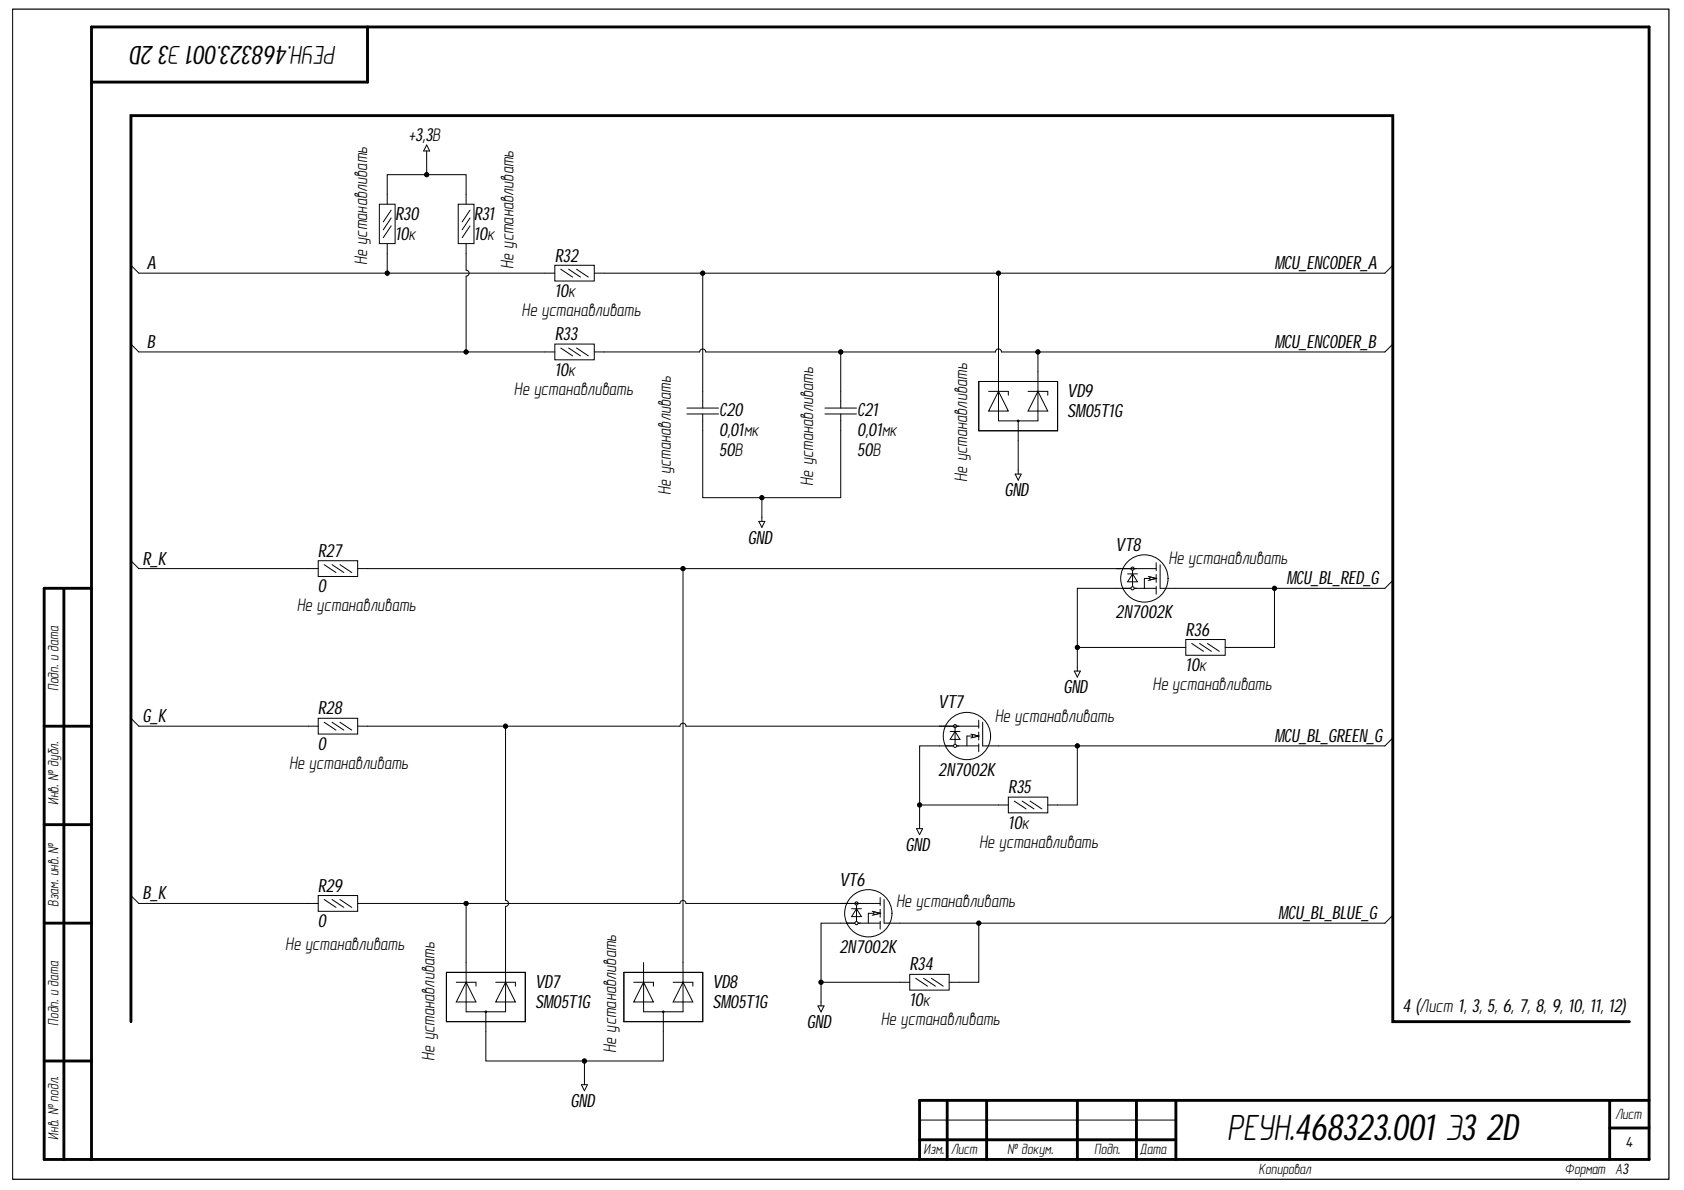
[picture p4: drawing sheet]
<svg xmlns="http://www.w3.org/2000/svg" width="297mm" height="210mm" viewBox="0 0 297 210" stroke-linecap="round" stroke-linejoin="round" font-family="sans-serif">
<g fill="none" stroke="#000" stroke-width=".18">
<path d="M2.2 1.6h292.2v206.4h-292.2zM66.9 36h2.8v7h-2.8zM68.3 34.3v1.7M69 38.5l-1.4 2M69 39.8l-1.4 2.1M69 37.1l-1.4 2M80.8 36h2.8v7h-2.8zM82.2 34.3v1.7M82.9 38.5l-1.4 2M82.9 39.8l-1.4 2.1M82.9 37.1l-1.4 2M68.3 43v1.7"/>
<path d="M82.2 43v1.7M96.1 48.2h1.8M97.9 46.8h6.9v2.8h-6.9zM98.9 47.5l2.1 1.4M100.3 47.5l2.1 1.4M101.7 47.5l2.1 1.4M104.8 48.2h1.8M96.1 62.1h1.8M97.9 60.7h6.9v2.8h-6.9zM98.9 61.4l2.1 1.4M100.3 61.4l2.1 1.4M101.7 61.4l2.1 1.4"/>
<path d="M104.8 62.1h1.8M121.2 72h5.5M121.2 73h5.5M124 69v3M124 73v3M145.5 72h5.6M145.5 73h5.6M148.3 69v3M148.3 73v3M162.2 197.6h45.2"/>
</g>
<g fill="none" stroke="#000" stroke-width=".51">
<path d="M64.8 4.8v9.7h-48.7M11.3 103.8v100.7M16.1 103.8h-8.3v100.7h283.1v-199.7h-274.8v199.7M7.8 128.1h8.3M7.8 145.5h8.3M7.8 162.8h8.3M7.8 187.1h8.3M162.2 194.1v10.4M162.2 194.1h128.7M167.1 194.1v10.4M174 194.1v10.4M190 194.1v10.4"/>
<path d="M200.5 194.1v10.4M207.4 194.1v10.4M283.9 194.1v10.4M283.9 199h7M162.2 201h45.2"/>
</g>
<path d="M172.6 67.3h13.9v8.7h-13.9z" fill-rule="evenodd" fill="#fff"/>
<path d="M172.6 67.3h13.9v8.7h-13.9zM174.4 69h3.5v.7M176.1 69l1.8 3.5h-3.5zM176.1 65.6v6.9M179.6 76v1.7M181.3 69h3.5v.7M183.1 69l1.7 3.5h-3.5zM183.1 65.6v6.9" fill="none" stroke="#000" stroke-width=".18"/>
<path d="M179.5 74.1h.2v.2h-.2z" fill="#fff"/>
<g fill="none" stroke="#000" stroke-width=".18">
<path d="M75.3 25.6l.5 1h-1.1zM75.3 26.6v.7M172.6 67.3h13.9v8.7h-13.9zM176.1 72.5v1.7h7v-1.7M179.5 74.1h.2v.2h-.2zM179.6 74.2v1.8M133.9 92h1l-.5 1zM134.4 91.3v.7M179.1 83.6h1l-.5 1.1zM179.6 82.9v.7M165.7 131.6h6.9M165.7 128.1h6.9"/>
<path d="M167.6 129h1.7M168.5 129l.8 1.4h-1.7zM168.5 128.1v3.5M172.6 127v1.4M172.6 129.1v1.4M172.6 131.2v1.4M172.6 129.8h-2v1.8M173.3 131.6h2.8"/>
</g>
<circle cx="168.5" cy="128.1" r=".28" fill="#fff"/>
<circle cx="168.5" cy="128.1" r=".28" fill="none" stroke="#000" stroke-width=".18"/>
<circle cx="168.5" cy="131.6" r=".28" fill="#fff"/>
<g fill="none" stroke="#000" stroke-width=".18">
<path d="M171.2 129.5l1.4 .3-1.4 .4M173.3 127.4v4.2"/>
<circle cx="168.5" cy="131.6" r=".28"/>
<circle cx="170.6" cy="129.8" r="4.2"/>
</g>
<path d="M171.5 129.6l1.1 .2-1.1 .3z" fill="#fff"/>
<g fill="none" stroke="#000" stroke-width=".18">
<path d="M203.9 99.3v1.3M197 103.8h6.9M197 100.3h6.9M198.9 101.2h1.7M199.8 101.2l.8 1.4h-1.7zM199.8 100.3v3.5M203.9 102h-2v1.8M203.9 101.3v1.4M203.9 103.4v1.4M204.6 103.8h2.8M165.7 128.1h3.5M171.5 129.6l1.1 .2-1.1 .3z"/>
<path d="M176.1 142h1.8M177.9 140.6h6.9v2.8h-6.9zM178.9 141.3l2.1 1.4M180.3 141.3l2.1 1.4M181.7 141.3l2.1 1.4M184.8 142h1.7"/>
</g>
<circle cx="199.8" cy="100.3" r=".28" fill="#fff"/>
<circle cx="199.8" cy="100.3" r=".28" fill="none" stroke="#000" stroke-width=".18"/>
<circle cx="199.8" cy="103.8" r=".28" fill="#fff"/>
<g fill="none" stroke="#000" stroke-width=".18">
<path d="M204.6 99.6v4.2M202.6 101.7l1.3 .3-1.3 .4"/>
<circle cx="199.8" cy="103.8" r=".28"/>
<circle cx="201.9" cy="102" r="4.2"/>
</g>
<path d="M202.8 101.8l1.1 .2-1.1 .3z" fill="#fff"/>
<g fill="none" stroke="#000" stroke-width=".18">
<path d="M197 100.3h3.5M202.8 101.8l1.1 .2-1.1 .3zM207.4 114.2h1.8M209.2 112.8h6.9v2.8h-6.9zM210.2 113.5l2.1 1.4M211.6 113.5l2.1 1.4M213 113.5l2.1 1.4M216.1 114.2h1.7M148.3 159.4h7M151.1 159.4v3.4M155.3 158.3v1.4M148.3 162.8h7"/>
<path d="M150.2 160.3h1.7M151.1 160.3l.8 1.4h-1.7zM155.3 161.1h-2.1v1.7M155.3 160.4v1.4M155.3 162.5v1.4M155.9 162.8h2.8"/>
</g>
<circle cx="151.1" cy="159.4" r=".28" fill="#fff"/>
<circle cx="151.1" cy="159.4" r=".28" fill="none" stroke="#000" stroke-width=".18"/>
<circle cx="151.1" cy="162.8" r=".28" fill="#fff"/>
<g fill="none" stroke="#000" stroke-width=".18">
<path d="M155.9 158.7v4.1M153.9 160.7l1.4 .4-1.4 .3"/>
<circle cx="151.1" cy="162.8" r=".28"/>
<circle cx="153.2" cy="161.1" r="4.2"/>
</g>
<path d="M154.1 160.8l1.1 .3-1.1 .3z" fill="#fff"/>
<g fill="none" stroke="#000" stroke-width=".18">
<path d="M245.7 46.8l-1.4 1.4M245.7 60.7l-1.4 1.4M189.5 118.4h1.1l-.6 1zM190 117.7v.7M245.7 102.4l-1.4 1.4M54.4 128.1h1.7M56.1 126.7h7v2.8h-7zM57.2 127.4l2.1 1.4M58.6 127.4l2.1 1.4M60 127.4l2 1.4M63.1 128.1h1.7M245.7 130.2l-1.4 1.4"/>
<path d="M148.3 159.4h3.5M161.7 146.2h1l-.5 1zM162.2 145.5v.7M144.3 177.4h1.1l-.6 1.1zM144.8 176.7v.7M154.1 160.8l1.1 .3-1.1 .3zM158.7 173.3h1.8M160.5 171.9h6.9v2.7h-6.9zM161.5 172.6l2.1 1.3M162.9 172.6l2.1 1.3M164.3 172.6l2.1 1.3M167.4 173.3h1.8"/>
<path d="M245.7 161.4l-1.4 1.4M102.5 191.3h1.1l-.5 1.1zM103.1 190.6v.7"/>
</g>
<path d="M78.7 171.5h14v8.7h-14z" fill-rule="evenodd" fill="#fff"/>
<path d="M78.7 171.5h14v8.7h-14zM80.5 173.3h3.5v.6M82.2 169.8v1.7M82.2 173.3l1.8 3.4h-3.5zM82.2 171.5v5.2M87.4 173.3h3.5v.6M89.2 169.8v6.9M89.2 173.3l1.7 3.4h-3.5zM85.7 180.2v1.7" fill="none" stroke="#000" stroke-width=".18"/>
<path d="M85.6 178.4h.2v.2h-.2z" fill="#fff"/>
<path d="M78.7 171.5h14v8.7h-14zM82.2 176.7v1.8h7v-1.8M85.6 178.4h.2v.2h-.2zM85.7 178.5v1.7" fill="none" stroke="#000" stroke-width=".18"/>
<path d="M110 171.5h14v8.7h-14z" fill-rule="evenodd" fill="#fff"/>
<path d="M110 171.5h14v8.7h-14zM111.8 173.3h3.5v.6M113.5 169.8v6.9M113.5 173.3l1.8 3.4h-3.5zM118.7 173.3h3.5v.6M120.5 169.8v6.9M120.5 173.3l1.7 3.4h-3.5zM117 180.2v1.7" fill="none" stroke="#000" stroke-width=".18"/>
<path d="M116.9 178.4h.2v.2h-.2z" fill="#fff"/>
<g fill="none" stroke="#000" stroke-width=".18">
<path d="M68.3 34.3v-3.5h13.9v3.5M75.3 27.3v3.5M23.1 46.8l1.4 1.4h71.6M68.3 44.7v3.5M82.2 44.7v3a.53 .53 0 0 1 .5 .5 .53 .53 0 0 1-.5 .5v13.4M106.6 48.2h137.7M124 48.2v20.8M176.1 48.2v17.4M23.1 60.7l1.4 1.4h71.6M106.6 62.1h16.8a.53 .53 0 0 1 .5-.5 .53 .53 0 0 1 .6 .5h51.1a.53 .53 0 0 1 .5-.6 .53 .53 0 0 1 .6 .6h67.6M124 76v11.8h24.3v-11.8M148.3 62.1v6.9"/>
<path d="M179.6 77.7v5.2M183.1 62.1v3.5M23.1 98.9l1.4 1.4h31.6M56.1 98.9h7v2.8h-7zM57.2 99.6l2.1 1.4M58.6 99.6l2.1 1.4M60 99.6l2 1.4M134.4 87.8v3.5M63.1 100.3h1.7M64.8 100.3h132.2M120.5 100.3v69.5M190 114.2v3.5"/>
<path d="M197 103.8h-7v10.4h17.4M207.4 103.8h36.9M224.8 103.8v10.4h-7M23.1 126.7l1.4 1.4h29.9M64.8 128.1h55.1a.53 .53 0 0 1 .6-.5 .53 .53 0 0 1 .5 .5h44.7M89.2 128.1v30.7a.53 .53 0 0 1 .5 .6 .53 .53 0 0 1-.5 .5v9.9M165.7 131.6h-3.5v10.4h13.9M176.1 131.6h68.2M190 131.6v10.4h-3.5M23.1 158l1.4 1.4h31.6M56.1 158h7v2.7h-7zM57.2 158.7l2.1 1.4"/>
<path d="M58.6 158.7l2.1 1.4M60 158.7l2 1.4M63.1 159.4h56.8a.53 .53 0 0 1 .6-.6 .53 .53 0 0 1 .5 .6h27.3M82.2 159.4v10.4M162.2 142v3.5M110 171.5h14v8.7h-14zM113.5 176.7v1.8h7v-1.8M116.9 178.4h.2v.2h-.2zM117 178.5v1.7M144.8 173.3v3.4M148.3 162.8h-3.5v10.5h13.9M158.7 162.8h85.6"/>
<path d="M172.6 162.8v10.5h-3.4M85.7 181.9v5.2h31.3v-5.2M103.1 187.1v3.5"/>
<circle cx="75.3" cy="30.8" r=".35"/>
<circle cx="68.3" cy="48.2" r=".35"/>
<circle cx="124" cy="48.2" r=".35"/>
<circle cx="176.1" cy="48.2" r=".35"/>
<circle cx="82.2" cy="62.1" r=".35"/>
<circle cx="148.3" cy="62.1" r=".35"/>
<circle cx="183.1" cy="62.1" r=".35"/>
<circle cx="134.4" cy="87.8" r=".35"/>
<circle cx="120.5" cy="100.3" r=".35"/>
<circle cx="190" cy="114.2" r=".35"/>
<circle cx="224.8" cy="103.8" r=".35"/>
<circle cx="89.2" cy="128.1" r=".35"/>
<circle cx="190" cy="131.6" r=".35"/>
<circle cx="82.2" cy="159.4" r=".35"/>
<circle cx="162.2" cy="142" r=".35"/>
<circle cx="144.8" cy="173.3" r=".35"/>
<circle cx="172.6" cy="162.8" r=".35"/>
<circle cx="103.1" cy="187.2" r=".35"/>
</g>
<g fill="#000">
<circle cx="75.3" cy="30.8" r=".35"/>
<circle cx="68.3" cy="48.2" r=".35"/>
<circle cx="124" cy="48.2" r=".35"/>
<circle cx="176.1" cy="48.2" r=".35"/>
<circle cx="82.2" cy="62.1" r=".35"/>
<circle cx="148.3" cy="62.1" r=".35"/>
<circle cx="183.1" cy="62.1" r=".35"/>
<circle cx="134.4" cy="87.8" r=".35"/>
<circle cx="120.5" cy="100.3" r=".35"/>
<circle cx="190" cy="114.2" r=".35"/>
<circle cx="224.8" cy="103.8" r=".35"/>
<circle cx="89.2" cy="128.1" r=".35"/>
<circle cx="190" cy="131.6" r=".35"/>
<circle cx="82.2" cy="159.4" r=".35"/>
<circle cx="162.2" cy="142" r=".35"/>
<circle cx="144.8" cy="173.3" r=".35"/>
<circle cx="172.6" cy="162.8" r=".35"/>
<circle cx="103.1" cy="187.2" r=".35"/>
</g>
<path d="M23.1 180.2v-159.8h222.6v159.8h41.7" fill="none" stroke="#000" stroke-width=".51"/>
<text font-size="6.5" x="216.4" y="201.1">РЕУН.468323.001 Э3 2D</text>
<text font-size="4.6" x="59.4" y="8.2" transform="rotate(-180 59.4 8.2)">РЕУН.468323.001 Э32D</text>
<g font-size="3.3">
<text x="72.1" y="24.8">+3,3В</text>
<text x="69.7" y="38.9">R30</text>
<text x="83.6" y="38.9">R31</text>
<text x="25.9" y="47.5">A</text>
<text x="64.8" y="46.8" transform="rotate(-90 64.8 46.8)">Не устанавливать</text>
<text x="69.7" y="42.4">10к</text>
<text x="83.6" y="42.4">10к</text>
<text x="90.6" y="47.5" transform="rotate(-90 90.6 47.5)">Не устанавливать</text>
<text x="97.8" y="46.1">R32</text>
<text x="224.8" y="47.5">MCU_ENCODER_A</text>
<text x="97.8" y="52.4">10к</text>
<text x="92" y="55.8">Не устанавливать</text>
<text x="97.8" y="60">R33</text>
<text x="25.9" y="61.4">B</text>
<text x="224.8" y="61.4">MCU_ENCODER_B</text>
<text x="90.7" y="69.6">Не устанавливать</text>
<text x="97.8" y="66.3">10к</text>
<text x="188.2" y="70">VD9</text>
<text x="126.9" y="77">0,01мк</text>
<text x="126.9" y="73.4">C20</text>
<text x="151.2" y="77">0,01мк</text>
<text x="151.2" y="73.4">C21</text>
<text x="188.2" y="73.5">SM05T1G</text>
<text x="126.9" y="80.5">50В</text>
<text x="151.2" y="80.5">50В</text>
<text x="118.3" y="87.3" transform="rotate(-90 118.3 87.3)">Не устанавливать</text>
<text x="143.4" y="85.7" transform="rotate(-90 143.4 85.7)">Не устанавливать</text>
<text x="170.6" y="85" transform="rotate(-90 170.6 85)">Не устанавливать</text>
<text x="177.2" y="87.5">GND</text>
<text x="131.9" y="95.9">GND</text>
<text x="25.1" y="99.6">R_K</text>
<text x="56.1" y="98.2">R27</text>
<text x="196.8" y="97.2">VT8</text>
<text x="206.1" y="99.5">Не устанавливать</text>
<text x="52.3" y="107.8">Не устанавливать</text>
<text x="56.1" y="104.5">0</text>
<text x="226.9" y="103.1">MCU_BL_RED_G</text>
<text x="196.8" y="109.1">2N7002K</text>
<text x="209.1" y="112.1">R36</text>
<text x="209.1" y="118.4">10к</text>
<text x="56.1" y="126">R28</text>
<text x="165.5" y="124.9">VT7</text>
<text x="187.6" y="122.2">GND</text>
<text x="203.3" y="121.7">Не устанавливать</text>
<text x="25.1" y="127.4">G_K</text>
<text x="175.5" y="127.3">Не устанавливать</text>
<text x="224.8" y="130.9">MCU_BL_GREEN_G</text>
<text x="51" y="135.6">Не устанавливать</text>
<text x="56.1" y="132.3">0</text>
<text x="165.5" y="136.9">2N7002K</text>
<text x="177.8" y="139.9">R35</text>
<text x="172.7" y="149.5">Не устанавливать</text>
<text x="177.8" y="146.2">10к</text>
<text x="159.7" y="150">GND</text>
<text x="25.1" y="158.7">B_K</text>
<text x="56.1" y="157.3">R29</text>
<text x="148.1" y="156.2">VT6</text>
<text x="158.1" y="159.9">Не устанавливать</text>
<text x="50.3" y="167.6">Не устанавливать</text>
<text x="56.1" y="163.6">0</text>
<text x="225.5" y="162.1">MCU_BL_BLUE_G</text>
<text x="148.1" y="168.1">2N7002K</text>
<text x="160.4" y="171.2">R34</text>
<text x="94.4" y="174.3">VD7</text>
<text x="94.4" y="177.7">SM05T1G</text>
<text x="125.7" y="174.3">VD8</text>
<text x="125.7" y="177.7">SM05T1G</text>
<text x="160.4" y="177.5">10к</text>
<text x="247.4" y="178.5">4 (Лист 1, 3, 5, 6, 7, 8, 9, 10, 11, 12)</text>
<text x="108.7" y="185.8" transform="rotate(-90 108.7 185.8)">Не устанавливать</text>
<text x="142.3" y="181.3">GND</text>
<text x="155.4" y="180.8">Не устанавливать</text>
<text x="76.6" y="187.1" transform="rotate(-90 76.6 187.1)">Не устанавливать</text>
<text x="100.6" y="195.2">GND</text>
</g>
<g font-size="2.7">
<text x="10.3" y="121.9" transform="rotate(-90 10.3 121.9)">Подп. и дата</text>
<text x="10.3" y="142" transform="rotate(-90 10.3 142)">Инв. № дубл.</text>
<text x="10.3" y="160" transform="rotate(-90 10.3 160)">Взам. инв. №</text>
<text x="10.3" y="181" transform="rotate(-90 10.3 181)">Подп. и дата</text>
<text x="284.9" y="197.3">Лист</text>
<text x="10.3" y="201.1" transform="rotate(-90 10.3 201.1)">Инв. № подл.</text>
<text x="162.9" y="203.6">Изм.</text>
<text x="167.7" y="203.6">Лист</text>
<text x="177.7" y="203.6">№ докум.</text>
<text x="193" y="203.6">Подп.</text>
<text x="201" y="203.6">Дата</text>
<text x="286.7" y="202.2">4</text>
<text x="222" y="207.1">Копировал</text>
<text x="275.9" y="207.1">Формат А3</text>
</g>
</svg>
